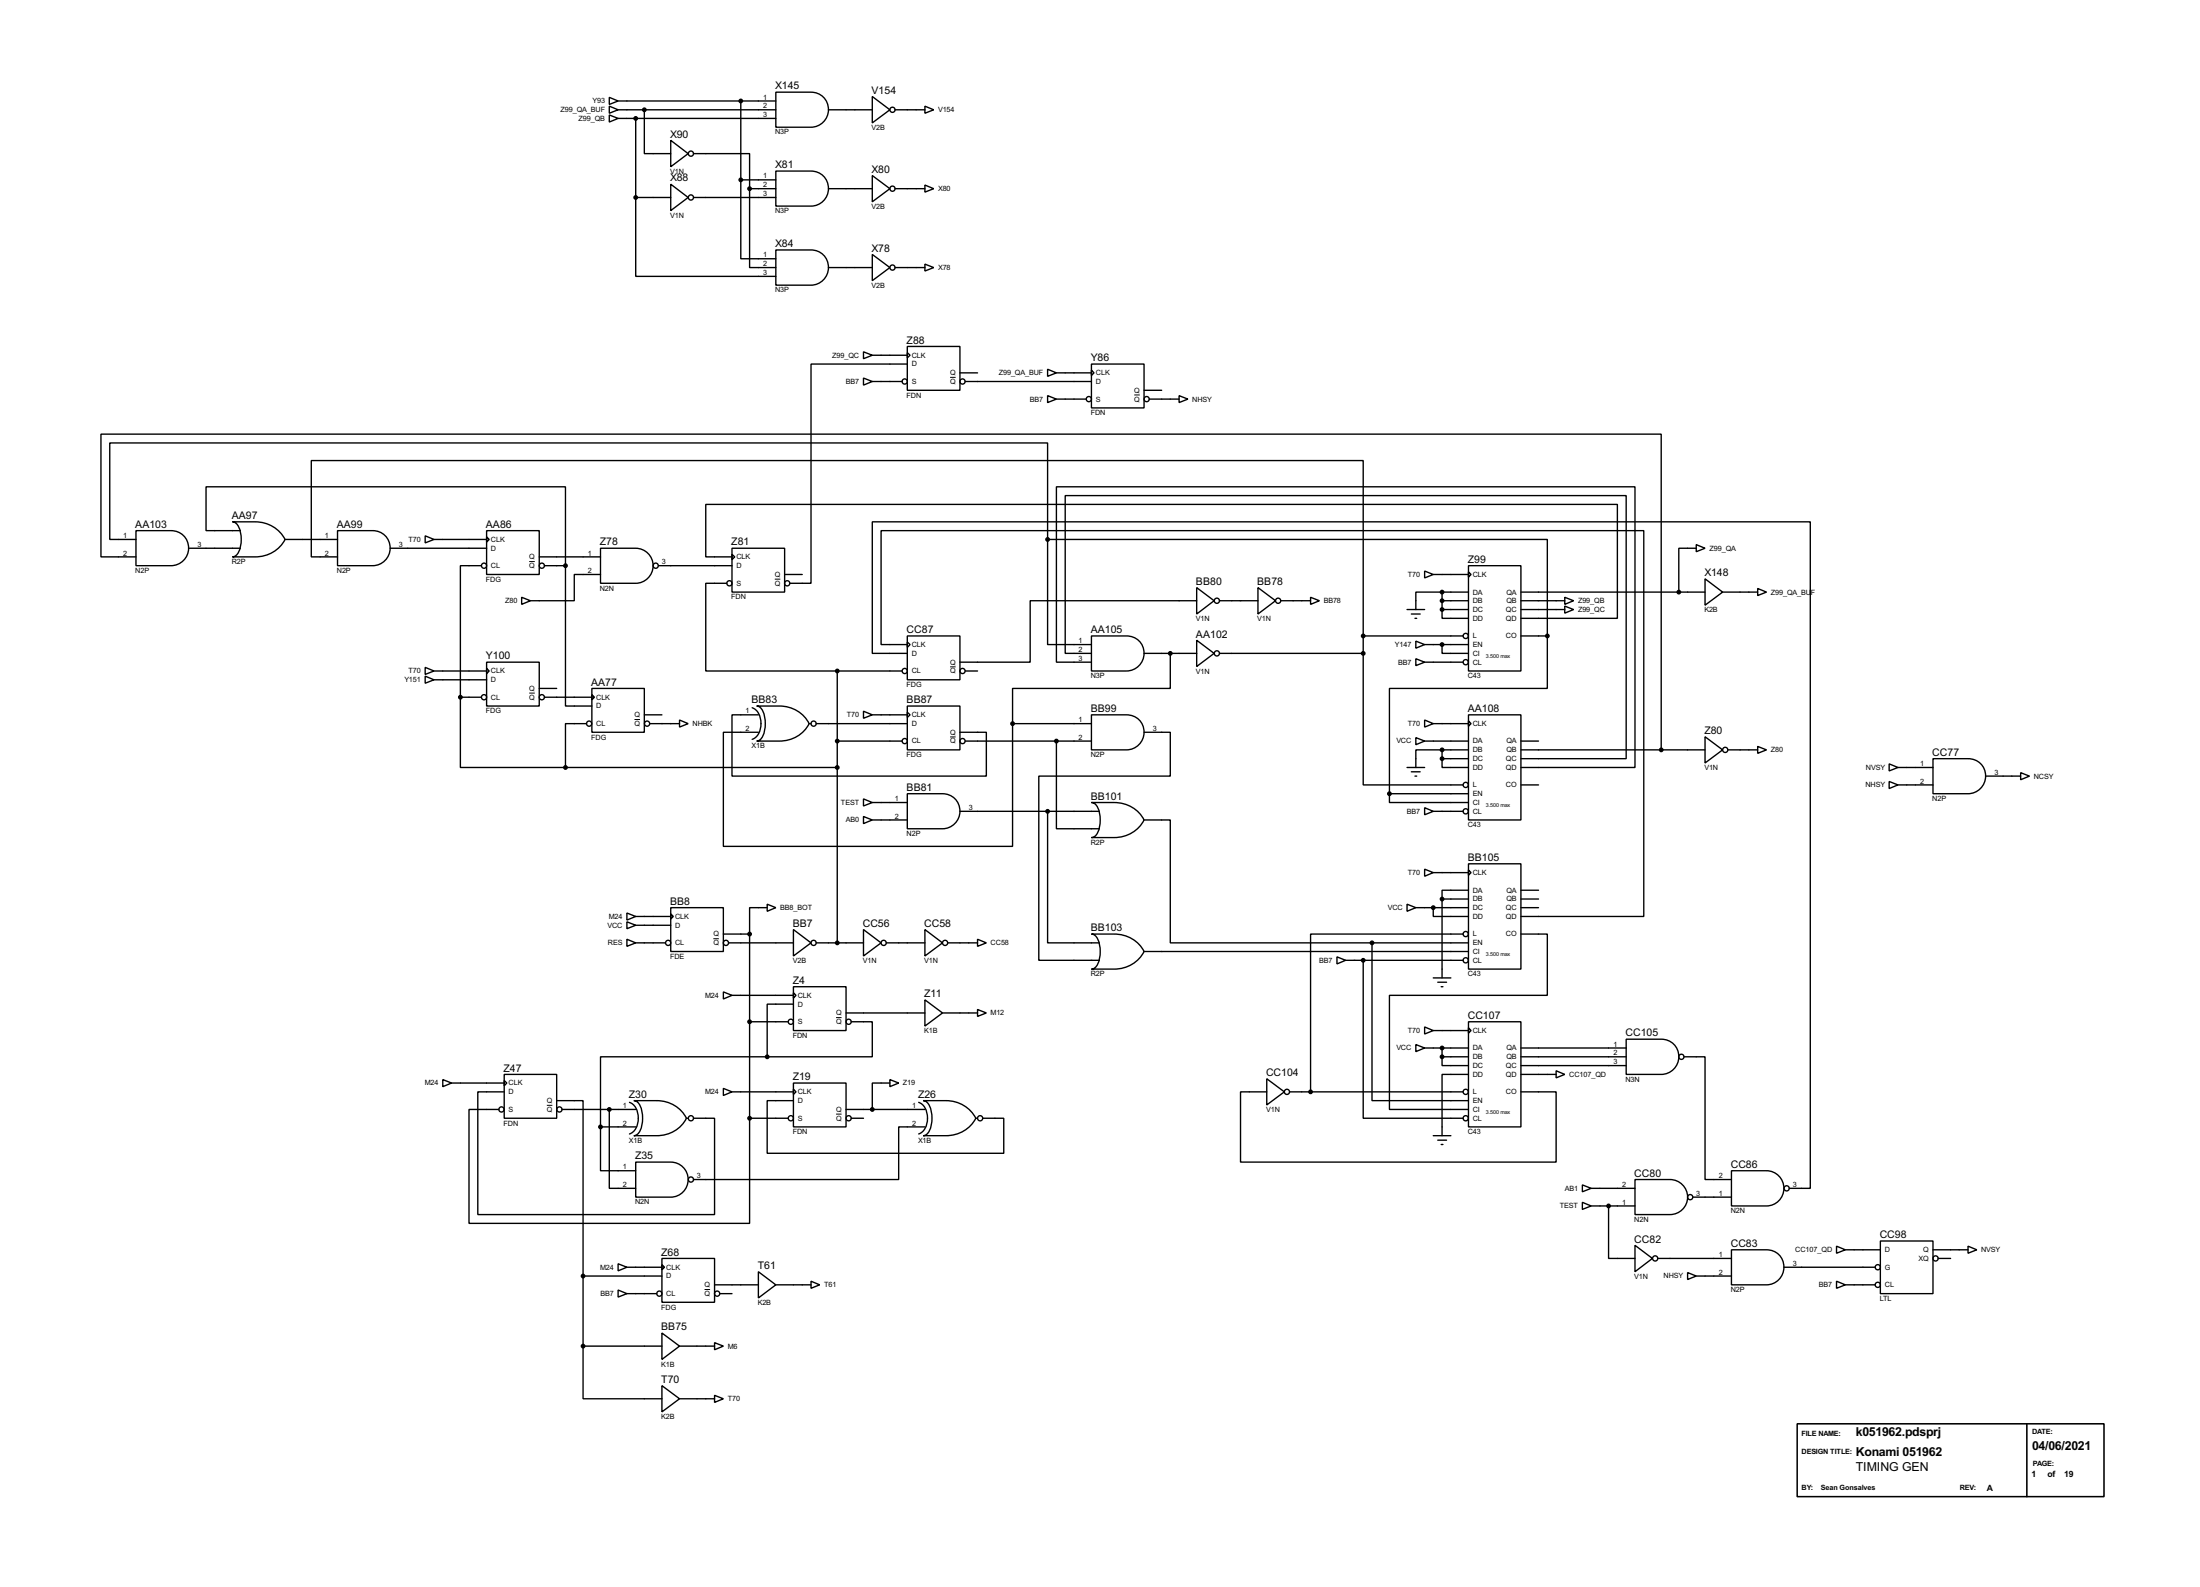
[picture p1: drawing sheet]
<svg xmlns="http://www.w3.org/2000/svg" width="637mm" height="460mm" viewBox="0 0 637 460" stroke-linecap="round" stroke-linejoin="round" font-family="sans-serif">
<g fill="none" stroke="#000" stroke-width=".4">
<path d="M176.6 30.8l2.5 1-2.5 1zM176.6 33.3l2.5 1-2.5 1.1zM176.6 28.2l2.5 1.1-2.5 1zM179.1 31.8h45.7M179.1 29.3h45.7M179.1 34.3h45.7M184.2 34.3v22.9M186.7 31.8v12.7h7.7M214.7 29.3v22.8M224.8 26.7h10.2a5.1 5.1 0 0 1 5.1 5.1 5.1 5.1 0 0 1-5.1 5.1h-10.2zM240.1 31.8h12.7M252.8 28l5.1 3.8-5.1 3.8z"/>
<path d="M259.4 31.8h8.6M268 30.8l2.6 1-2.6 1zM184.2 57.2v22.9h40.6M184.2 57.2h10.2M194.4 40.7l5 3.8-5 3.8zM194.4 53.4l5 3.8-5 3.8zM201 44.5h16.2v10.2M201 57.2h23.8M214.7 52.1v22.9h10.1M214.7 52.1h10.1M217.2 54.7v22.8h7.6M217.2 54.7h7.6"/>
<path d="M224.8 49.6h10.2a5.1 5.1 0 0 1 5.1 5 5.1 5.1 0 0 1-5.1 5.1h-10.2zM240.1 54.7h12.7M252.8 50.9l5.1 3.8-5.1 3.8zM259.4 54.7h8.6M268 53.6l2.6 1.1-2.6 1zM224.8 72.4h10.2a5.1 5.1 0 0 1 5.1 5.1 5.1 5.1 0 0 1-5.1 5.1h-10.2zM240.1 77.5h12.7M252.8 73.7l5.1 3.8-5.1 3.8zM259.4 77.5h8.6M268 76.5l2.6 1-2.6 1zM250.2 101.9l2.6 1-2.6 1zM250.2 109.5l2.6 1-2.6 1.1z"/>
<path d="M252.8 110.5h8.6M252.8 102.9h10.1M262.9 100.4h15.3v12.7h-15.3zM262.9 102.2l.8 .7-.8 .8zM262.9 105.5h-27.9v63.5h-6.1M278.2 108h5.1M279.7 110.5h36.6M303.6 107l2.5 1-2.5 1zM303.6 114.6l2.5 1-2.5 1zM306.1 108h10.2M306.1 115.6h8.7M316.3 105.5h15.2v12.7h-15.2z"/>
<path d="M316.3 107.2l.7 .8-.7 .8zM331.5 113.1h5.1M333 115.6h8.7M341.7 114.6l2.5 1-2.5 1zM39.4 153.7h10.2a5.1 5.1 0 0 1 5.1 5.1 5.1 5.1 0 0 1-5.1 5.1h-10.2zM39.4 156.3h-7.6v-28h271.8v28M54.7 158.8h15M67.4 151.2h6.6a9.6 9.6 0 0 1 8.6 5.1 9.6 9.6 0 0 1-8.6 5h-6.6a3.2 3.2 0 0 0 2.3-3.1 7.7 7.7 0 0 0-1.3-6.6zM69.7 153.7h-10v-12.7h104.2v22.9M82.6 156.3h15.2M97.8 153.7h10.2a5.1 5.1 0 0 1 5.1 5.1 5.1 5.1 0 0 1-5.1 5.1h-10.2zM113.1 158.8h27.9"/>
<path d="M123.2 155.2l2.6 1.1-2.6 1zM125.8 156.3h15.2M141 153.7h15.3v12.7h-15.3zM141 155.5l.8 .8-.8 .7zM174 158.8h10.2a5.1 5.1 0 0 1 5.1 5.1 5.1 5.1 0 0 1-5.1 5.1h-10.2zM212.1 158.8h15.3v12.7h-15.3zM303.6 156.3v30.4h12.7M303.6 156.3h144.8v27.9M491.5 157.8l2.6 1-2.6 1zM491.5 158.8h-5v12.7M39.4 161.3h-10.1v-35.5h452.1v91.4M97.8 161.3h-7.6v-27.9h304.8v50.8"/>
<path d="M139.5 163.9h-6.1v38.1M151.2 173l2.5 1-2.5 1.1zM156.3 161.3h17.7M157.8 163.9h6.1M163.9 163.9v40.6h7.6M174 166.4h-7.6v7.6h-12.7M190.8 163.9h21.3M210.6 169h-6.1v25.4h38.1M212.1 160.6l.8 .7-.8 .8zM212.1 161.3h-7.6v-15.2h264.2v33h-28M227.4 166.4h5.1M346.8 170.2l5 3.8-5 3.9z"/>
<path d="M346.8 174h-48.3v17.8h-20.3M353.4 174h11.1M364.5 170.2l5.1 3.8-5.1 3.9zM371.1 174h8.7M379.8 173l2.5 1-2.5 1.1zM407.7 176.6h5.1M409 177.9h2.5M410 179.1h.5M412.8 165.4l2.5 1-2.5 1zM415.3 166.4h10.2M417.9 171.5h-7.6v5.1M417.9 176.6v2.5h7.6"/>
<path d="M417.9 174h7.6M417.9 176.6h7.6M417.9 171.5h7.6M417.9 171.5v5.1M425.5 163.9h15.2v30.5h-15.2zM425.5 165.7l.8 .7-.8 .8zM440.7 174h12.7M440.7 176.6h12.7M440.7 171.5h53.4M453.4 173l2.6 1-2.6 1.1zM453.4 175.6l2.6 1-2.6 1zM494.1 167.7l5.1 3.8-5.1 3.8z"/>
<path d="M499.2 171.5h10.1M509.3 170.5l2.6 1-2.6 1zM123.2 193.3l2.6 1.1-2.6 1zM123.2 195.9l2.6 1-2.6 1zM125.8 194.4h15.2M125.8 196.9h15.2M141 191.8h15.3v12.7h-15.3zM141 193.6l.8 .8-.8 .7zM156.3 199.4h5M171.5 199.4h15.2v12.7h-15.2zM242.6 194.4h18.8M242.6 194.4v78.7"/>
<path d="M262.9 184.2h15.3v12.7h-15.3zM262.9 186l.8 .7-.8 .8zM262.9 186.7h-7.6v-33h221v111.8h-35.6M262.9 189.3h-10.1v-38.1h271.8v193h-6.1M279.7 194.4h3.6M316.3 184.2h10.1a5.1 5.1 0 0 1 5.1 5.1 5.1 5.1 0 0 1-5.1 5.1h-10.1zM316.3 189.3h-7.6v-45.7h162.5v76.2h-30.5M316.3 191.8h-10.2v-50.8h167.7v81.3h-33.1M331.5 189.3h15.3M339.1 189.3v10.1h-45.7v10.2M346.8 185.5l5 3.8-5 3.8zM353.4 189.3h41.6"/>
<path d="M395 189.3v38.1h29M395 184.2h29M395 184.2v5.1M410.3 190.8l2.5 1-2.5 1zM410.3 185.7l2.5 1-2.5 1.1zM412.8 191.8h11.2M412.8 186.7h12.7M417.9 186.7v2.6h7.6M440.7 184.2h7.7M448.4 184.2v15.2h-45.8v30.5M133.4 202v20.3h30.5M133.4 202h6.1"/>
<path d="M157.8 202h13.7M170 209.6h-6.1v12.7M171.5 201.2l.8 .8-.8 .7zM186.7 207.1h5.1M188.3 209.6h8.6M196.9 208.6l2.5 1-2.5 1zM218 205a5.2 5.2 0 0 1 2.1 6.9 3.7 3.7 0 0 1-2.1 2.3M219.3 204.5h6.6a9.5 9.5 0 0 1 8.6 5.1 9.4 9.4 0 0 1-8.6 5.1h-6.6a3.2 3.2 0 0 0 2.3-3.2 7.9 7.9 0 0 0-1.3-6.6zM219.8 207.1h-7.7v17.7h73.7v-12.7h-7.6M234.5 209.6h.5M236.5 209.6h26.4M242.6 214.7h18.8"/>
<path d="M250.2 206l2.6 1.1-2.6 1zM252.8 207.1h10.1M262.9 204.5h15.3v12.7h-15.3zM262.9 206.3l.8 .8-.8 .7zM279.7 214.7h36.6M293.4 209.6v35.6h-83.8v-33.1h10.2M293.4 209.6h22.9M306.1 214.7v25.4h12.5M316.3 207.1h10.1a5.1 5.1 0 0 1 5.1 5 5.1 5.1 0 0 1-5.1 5.1h-10.1zM331.5 212.1h7.6v12.7h-38.1v53.4h17.6M410.3 213.7l2.5 1-2.5 1zM412.8 208.6l2.5 1-2.5 1z"/>
<path d="M412.8 214.7h12.7M415.3 209.6h10.2M417.9 219.8v2.5h7.6M417.9 217.2h-7.6v5.1M417.9 217.2h7.6M417.9 217.2v2.6M417.9 219.8h7.6M425.5 207.1h15.2v30.4h-15.2zM425.5 208.8l.8 .8-.8 .8zM440.7 214.7h5.1M440.7 217.2h53.4M494.1 213.4l5.1 3.8-5.1 3.8z"/>
<path d="M500.7 217.2h8.6M509.3 216.2l2.6 1-2.6 1zM560.1 219.8h10.2a5.1 5.1 0 0 1 5.1 5 5.1 5.1 0 0 1-5.1 5.1h-10.2zM163.9 222.3h78.7M250.2 231.4l2.6 1.1-2.6 1zM250.2 236.5l2.6 1-2.6 1.1zM252.8 232.5h10.1M252.8 237.5h10.1M262.9 229.9h10.2a5.1 5.1 0 0 1 5.1 5.1 5.1 5.1 0 0 1-5.1 5.1h-10.2zM278.2 235h40.4M303.6 235v38.1h15M316.3 232.5h6.6a9.5 9.5 0 0 1 8.6 5 9.5 9.5 0 0 1-8.6 5.1h-6.6a3.2 3.2 0 0 0 2.3-3.1 7.7 7.7 0 0 0-1.3-6.6z"/>
<path d="M331.5 237.5h7.6v35.6h58.5M402.6 229.9v2.6h22.9M402.6 229.9h22.9M407.7 222.3h5.1M409 223.6h2.5M410 224.8h.5M412.8 234l2.5 1-2.5 1zM415.3 235h8.7M440.7 227.4h5.1M547.4 221.3l2.6 1-2.6 1zM547.4 226.4l2.6 1-2.6 1zM550 222.3h10.1"/>
<path d="M550 227.4h10.1M575.4 224.8h10.1M585.5 223.8l2.6 1-2.6 1.1zM412.8 251.8l2.5 1-2.5 1zM415.3 252.8h10.2M425.5 250.2h15.2v30.5h-15.2zM425.5 252l.8 .8-.8 .7zM425.5 257.9h-7.6v2.5M440.7 257.9h5.1M181.7 272.1l2.5 1-2.5 1zM181.7 264.5l2.5 1-2.5 1zM181.7 267l2.5 1-2.5 1z"/>
<path d="M184.2 273.1h8.6M184.2 265.5h10.2M184.2 268h10.2M194.4 262.9h15.2v12.7h-15.2zM194.4 264.7l.7 .8-.7 .7zM209.6 270.6h7.6M211.1 273.1h18.8M217.2 270.6v53.3M222.3 261.9l2.5 1-2.5 1.1zM222.3 262.9h-5.1v7.7M229.9 269.3l5.1 3.8-5.1 3.8zM236.5 273.1h13.7"/>
<path d="M250.2 269.3l5.1 3.8-5.1 3.8zM256.8 273.1h11.2M268 269.3l5.1 3.8-5.1 3.8zM274.6 273.1h8.7M283.3 272.1l2.5 1-2.5 1zM316.3 270.6h6.6a9.5 9.5 0 0 1 8.6 5 9.5 9.5 0 0 1-8.6 5.1h-6.6a3.2 3.2 0 0 0 2.3-3.1 7.7 7.7 0 0 0-1.3-6.6zM331.5 275.6h94M387.4 277.2l2.5 1-2.5 1zM389.9 278.2h34.1M395 278.2v45.7h29M397.6 273.1v45.7h27.9M397.6 273.1h27.9"/>
<path d="M407.7 261.9l2.6 1-2.6 1.1zM410.3 262.9h15.2M415.3 262.9v2.6h10.2M417.9 260.4v22.9M417.9 260.4h7.6M424 270.6h-44.2v45.7M440.7 270.6h7.7v17.7h-45.8v33.1h22.9M440.7 260.4h5.1M440.7 262.9h5.1M209.6 287.3l2.5 1-2.5 1.1zM212.1 288.3h17.8M217.2 296h11.2"/>
<path d="M229.9 285.8h15.3v12.7h-15.3zM229.9 287.6l.8 .7-.8 .8zM229.9 290.9h-7.6v15.2M245.2 293.4h22.8M246.7 296h6.1v10.1h-30.5M268 289.6l5.1 3.8-5.1 3.8zM273.1 293.4h10.2M283.3 292.4l2.5 1-2.5 1zM412.8 297.5l2.5 1-2.5 1zM415.3 298.5h10.2M415.3 283.3h5.1M416.6 284.5h2.6"/>
<path d="M417.6 285.8h.5M425.5 296h15.2v30.4h-15.2zM425.5 297.7l.8 .8-.8 .8zM128.3 312.7l2.6 1-2.6 1.1zM130.9 313.7h15.2M146.1 311.2h15.2v12.7h-15.2zM146.1 313l.8 .7-.8 .8zM146.1 316.3h-7.6v35.5h68.6v-27.9h-6.1M161.3 318.8h7.7v50.8M182.4 319.3a5.2 5.2 0 0 1 2.2 6.9 3.7 3.7 0 0 1-2.2 2.3M183.7 318.8h6.6a9.5 9.5 0 0 1 8.6 5.1 9.4 9.4 0 0 1-8.6 5.1h-6.6a3.2 3.2 0 0 0 2.3-3.2 7.8 7.8 0 0 0-1.3-6.6zM209.6 315.3l2.5 1-2.5 1z"/>
<path d="M212.1 316.3h17.8M222.3 306.1h-48.3v20.3M229.9 313.7h15.3v12.7h-15.3zM229.9 315.5l.8 .8-.8 .7zM229.9 318.8h-7.6v15.3h68.6v-10.2h-6.1M257.9 312.7l2.5 1-2.5 1.1zM257.9 313.7h-5.1v7.7M266.2 319.3a5.2 5.2 0 0 1 2.2 6.9 3.7 3.7 0 0 1-2.2 2.3M267.5 318.8h6.6a9.6 9.6 0 0 1 8.7 5.1 9.6 9.6 0 0 1-8.7 5.1h-6.6a3.2 3.2 0 0 0 2.4-3.2 7.7 7.7 0 0 0-1.4-6.6zM367.1 312.5l5.1 3.8-5.1 3.8zM367.1 316.3h-7.6v20.3h91.4v-20.3h-10.2M373.7 316.3h50.3"/>
<path d="M410.3 302.6l2.5 1-2.5 1zM412.8 303.6h12.7M417.9 306.1v2.6h7.6M417.9 306.1h7.6M417.9 303.6v2.5M425.5 311.2h-7.6v17.8M440.7 303.6h30.5M440.7 306.1h30.5M440.7 308.7h30.5M440.7 311.2h10.2M450.9 310.2l2.5 1-2.5 1zM471.2 301h10.2a5.1 5.1 0 0 1 5.1 5.1 5.1 5.1 0 0 1-5.1 5.1h-10.2z"/>
<path d="M488 306.1h6.1v35.6h7.6M144.6 321.4h-8.7v33h81.3v-30.5M162.9 321.4h21.3M174 326.4v12.7h10.2M174 326.4h10.2M176.6 321.4v22.8h7.6M184.2 336.6h10.2a5.1 5.1 0 0 1 5 5.1 5.1 5.1 0 0 1-5 5.1h-10.2zM198.9 323.9h.5M217.2 323.9h11.2M245.2 321.4h22.8M246.7 323.9h3.5M268 326.4h-7.6v15.3h-59.4"/>
<path d="M282.8 323.9h.5M415.3 329h5.1M416.6 330.3h2.6M417.6 331.5h.5M501.7 339.1h10.2a5.1 5.1 0 0 1 5 5.1 5.1 5.1 0 0 1-5 5.1h-10.2zM458.5 348.3l2.6 1-2.6 1zM458.5 343.2l2.6 1-2.6 1zM461.1 344.2h12.7M461.1 349.3h12.7M466.1 349.3v15.2h7.7M473.8 341.7h10.1a5.1 5.1 0 0 1 5.1 5 5.1 5.1 0 0 1-5.1 5.1h-10.1zM490.5 346.8h11.2"/>
<path d="M544.9 359.5h15.2v15.2h-15.2zM169 369.6h22.8M169 369.6v20.3M179.1 366.1l2.6 1-2.6 1zM179.1 373.7l2.6 1-2.6 1zM181.7 367.1h10.1M181.7 374.7h8.6M191.8 364.5h15.3v12.7h-15.3zM191.8 366.3l.8 .8-.8 .7zM207.1 372.2h12.7M208.6 374.7h3.5M219.8 368.4l5 3.8-5 3.8z"/>
<path d="M224.8 372.2h10.2M235 371.1l2.5 1.1-2.5 1zM473.8 360.7l5 3.8-5 3.9zM480.4 364.5h21.3M489 368.6l2.5 1-2.5 1zM491.5 369.6h10.2M501.7 362h10.2a5.1 5.1 0 0 1 5 5.1 5.1 5.1 0 0 1-5 5.1h-10.2zM516.9 367.1h26.5M532.2 361l2.5 1-2.5 1zM532.2 371.1l2.5 1.1-2.5 1zM534.7 362h10.2M534.7 372.2h8.7"/>
<path d="M560.1 362h10.2M561.6 364.5h3.6M570.3 361l2.5 1-2.5 1zM169 389.9v15.3h22.8M169 389.9h22.8M191.8 386.1l5.1 3.8-5.1 3.9zM196.9 389.9h10.2M207.1 388.9l2.5 1-2.5 1.1zM191.8 401.4l5.1 3.8-5.1 3.8zM196.9 405.2h10.2M207.1 404.2l2.5 1-2.5 1z"/>
<circle cx="258.6" cy="31.8" r=".75"/>
<circle cx="200.2" cy="57.2" r=".75"/>
<circle cx="200.2" cy="44.5" r=".75"/>
<circle cx="258.6" cy="54.7" r=".75"/>
<circle cx="258.6" cy="77.5" r=".75"/>
<circle cx="262.1" cy="110.5" r=".75"/>
<circle cx="278.9" cy="110.5" r=".75"/>
<circle cx="315.5" cy="115.6" r=".75"/>
<circle cx="332.2" cy="115.6" r=".75"/>
<circle cx="140.2" cy="163.9" r=".75"/>
<circle cx="157" cy="163.9" r=".75"/>
<circle cx="190" cy="163.9" r=".75"/>
<circle cx="211.3" cy="169" r=".75"/>
<circle cx="228.1" cy="169" r=".75"/>
<circle cx="352.6" cy="174" r=".75"/>
<circle cx="370.3" cy="174" r=".75"/>
<circle cx="262.1" cy="194.4" r=".75"/>
<circle cx="278.9" cy="194.4" r=".75"/>
<circle cx="352.6" cy="189.3" r=".75"/>
<circle cx="424.7" cy="191.8" r=".75"/>
<circle cx="424.7" cy="184.2" r=".75"/>
<circle cx="140.2" cy="202" r=".75"/>
<circle cx="157" cy="202" r=".75"/>
<circle cx="170.7" cy="209.6" r=".75"/>
<circle cx="187.5" cy="209.6" r=".75"/>
<circle cx="235.7" cy="209.6" r=".75"/>
<circle cx="262.1" cy="214.7" r=".75"/>
<circle cx="278.9" cy="214.7" r=".75"/>
<circle cx="499.9" cy="217.2" r=".75"/>
<circle cx="424.7" cy="227.4" r=".75"/>
<circle cx="424.7" cy="235" r=".75"/>
<circle cx="193.6" cy="273.1" r=".75"/>
<circle cx="210.3" cy="273.1" r=".75"/>
<circle cx="235.7" cy="273.1" r=".75"/>
<circle cx="256" cy="273.1" r=".75"/>
<circle cx="273.8" cy="273.1" r=".75"/>
<circle cx="424.7" cy="278.2" r=".75"/>
<circle cx="424.7" cy="270.6" r=".75"/>
<circle cx="229.1" cy="296" r=".75"/>
<circle cx="245.9" cy="296" r=".75"/>
<circle cx="372.9" cy="316.3" r=".75"/>
<circle cx="424.7" cy="316.3" r=".75"/>
<circle cx="487.2" cy="306.1" r=".75"/>
<circle cx="145.3" cy="321.4" r=".75"/>
<circle cx="162.1" cy="321.4" r=".75"/>
<circle cx="200.2" cy="323.9" r=".75"/>
<circle cx="229.1" cy="323.9" r=".75"/>
<circle cx="245.9" cy="323.9" r=".75"/>
<circle cx="284" cy="323.9" r=".75"/>
<circle cx="424.7" cy="323.9" r=".75"/>
<circle cx="200.2" cy="341.7" r=".75"/>
<circle cx="489.7" cy="346.8" r=".75"/>
<circle cx="517.7" cy="344.2" r=".75"/>
<circle cx="191" cy="374.7" r=".75"/>
<circle cx="207.8" cy="374.7" r=".75"/>
<circle cx="479.6" cy="364.5" r=".75"/>
<circle cx="544.1" cy="367.1" r=".75"/>
<circle cx="544.1" cy="372.2" r=".75"/>
<circle cx="560.8" cy="364.5" r=".75"/>
</g>
<g fill="none" stroke="#000" stroke-width=".29">
<path d="M275.3 109.3h1.6M328.7 114.4h1.6M153.4 162.7h1.6M224.5 167.8h1.6M275.3 193.2h1.6M153.4 200.8h1.6M183.9 208.4h1.6M275.3 213.5h1.6M206.7 271.9h1.6M242.3 294.8h1.6M158.5 320.2h1.6M242.3 322.7h1.6"/>
<path d="M204.2 373.5h1.6"/>
</g>
<g fill="#000" stroke="#000" stroke-width=".4">
<circle cx="184.2" cy="34.3" r=".5"/>
<circle cx="186.7" cy="31.8" r=".5"/>
<circle cx="214.6" cy="29.3" r=".5"/>
<circle cx="184.2" cy="57.2" r=".5"/>
<circle cx="214.6" cy="52.1" r=".5"/>
<circle cx="217.2" cy="54.7" r=".5"/>
<circle cx="303.5" cy="156.3" r=".5"/>
<circle cx="163.8" cy="163.9" r=".5"/>
<circle cx="417.8" cy="171.5" r=".5"/>
<circle cx="417.8" cy="174" r=".5"/>
<circle cx="417.8" cy="176.6" r=".5"/>
<circle cx="486.4" cy="171.5" r=".5"/>
<circle cx="242.6" cy="194.4" r=".5"/>
<circle cx="339.1" cy="189.3" r=".5"/>
<circle cx="395" cy="189.3" r=".5"/>
<circle cx="395" cy="184.2" r=".5"/>
<circle cx="417.8" cy="186.7" r=".5"/>
<circle cx="448.3" cy="184.2" r=".5"/>
<circle cx="133.4" cy="202" r=".5"/>
<circle cx="242.6" cy="214.7" r=".5"/>
<circle cx="293.4" cy="209.6" r=".5"/>
<circle cx="306.1" cy="214.7" r=".5"/>
<circle cx="417.8" cy="219.8" r=".5"/>
<circle cx="417.8" cy="217.2" r=".5"/>
<circle cx="481.3" cy="217.2" r=".5"/>
<circle cx="163.8" cy="222.3" r=".5"/>
<circle cx="242.6" cy="222.3" r=".5"/>
<circle cx="303.5" cy="235" r=".5"/>
<circle cx="402.6" cy="229.9" r=".5"/>
<circle cx="217.2" cy="270.6" r=".5"/>
<circle cx="242.6" cy="273.1" r=".5"/>
<circle cx="395" cy="278.2" r=".5"/>
<circle cx="397.5" cy="273.1" r=".5"/>
<circle cx="415.3" cy="262.9" r=".5"/>
<circle cx="417.8" cy="260.4" r=".5"/>
<circle cx="217.2" cy="296" r=".5"/>
<circle cx="222.3" cy="306.1" r=".5"/>
<circle cx="379.7" cy="316.3" r=".5"/>
<circle cx="417.8" cy="303.6" r=".5"/>
<circle cx="417.8" cy="306.1" r=".5"/>
<circle cx="174" cy="326.4" r=".5"/>
<circle cx="176.5" cy="321.4" r=".5"/>
<circle cx="217.2" cy="323.9" r=".5"/>
<circle cx="252.7" cy="321.4" r=".5"/>
<circle cx="466.1" cy="349.3" r=".5"/>
<circle cx="168.9" cy="369.6" r=".5"/>
<circle cx="168.9" cy="389.9" r=".5"/>
</g>
<path d="M520.8 412.4h88.9v21.1h-88.9zM587.3 412.4v21.1" fill="none" stroke="#000" stroke-width=".45"/>
<g font-size="4">
<text x="537.8" y="416">k051962.pdsprj</text>
<text x="537.8" y="421.8">Konami 051962</text>
<text x="588.8" y="420.1">04/06/2021</text>
<text x="537.8" y="426.2">TIMING GEN</text>
</g>
<g font-size="3.4">
<text x="224.6" y="25.9">X145</text>
<text x="252.6" y="27.2">V154</text>
<text x="194.2" y="39.9">X90</text>
<text x="194.2" y="52.6">X88</text>
<text x="224.6" y="48.7">X81</text>
<text x="252.6" y="50.1">X80</text>
<text x="224.6" y="71.6">X84</text>
<text x="252.6" y="72.9">X78</text>
<text x="262.7" y="99.5">Z88</text>
<text x="316.1" y="104.7">Y86</text>
<text x="39.2" y="152.9">AA103</text>
<text x="67.2" y="150.3">AA97</text>
<text x="97.6" y="152.9">AA99</text>
<text x="140.8" y="152.9">AA86</text>
<text x="173.8" y="158">Z78</text>
<text x="211.9" y="158">Z81</text>
<text x="425.3" y="163">Z99</text>
<text x="493.9" y="166.9">X148</text>
<text x="346.6" y="169.4">BB80</text>
<text x="364.3" y="169.4">BB78</text>
<text x="262.7" y="183.4">CC87</text>
<text x="316.1" y="183.4">AA105</text>
<text x="346.6" y="184.7">AA102</text>
<text x="140.8" y="191">Y100</text>
<text x="171.3" y="198.6">AA77</text>
<text x="217.8" y="203.7">BB83</text>
<text x="262.7" y="203.7">BB87</text>
<text x="316.1" y="206.3">BB99</text>
<text x="425.3" y="206.3">AA108</text>
<text x="493.9" y="212.6">Z80</text>
<text x="559.9" y="219">CC77</text>
<text x="262.7" y="229.1">BB81</text>
<text x="316.1" y="231.7">BB101</text>
<text x="425.3" y="249.4">BB105</text>
<text x="194.2" y="262.1">BB8</text>
<text x="229.7" y="268.5">BB7</text>
<text x="250" y="268.5">CC56</text>
<text x="267.8" y="268.5">CC58</text>
<text x="316.1" y="269.8">BB103</text>
<text x="229.7" y="285">Z4</text>
<text x="267.8" y="288.8">Z11</text>
<text x="425.3" y="295.2">CC107</text>
<text x="471" y="300.2">CC105</text>
<text x="145.9" y="310.4">Z47</text>
<text x="366.9" y="311.7">CC104</text>
<text x="229.7" y="312.9">Z19</text>
<text x="182.2" y="318">Z30</text>
<text x="266" y="318">Z26</text>
<text x="184" y="335.8">Z35</text>
<text x="473.6" y="340.9">CC80</text>
<text x="501.5" y="338.3">CC86</text>
<text x="473.6" y="359.9">CC82</text>
<text x="544.7" y="358.7">CC98</text>
<text x="191.6" y="363.7">Z68</text>
<text x="501.5" y="361.2">CC83</text>
<text x="219.6" y="367.6">T61</text>
<text x="191.6" y="385.3">BB75</text>
<text x="191.6" y="400.6">T70</text>
</g>
<g font-size="2.8">
<text x="575.8" y="431.8">A</text>
<text x="588.7" y="427.8">1</text>
<text x="593.3" y="427.8">of</text>
<text x="598.1" y="427.8">19</text>
</g>
<g font-size="2.4">
<text x="171.7" y="30">Y93</text>
<text x="221.2" y="28.9">1</text>
<text x="162.4" y="32.5">Z99_QA_BUF</text>
<text x="167.7" y="35">Z99_QB</text>
<text x="221.2" y="31.4">2</text>
<text x="221.2" y="33.9">3</text>
<text x="271.8" y="32.5">V154</text>
<text x="224.6" y="38.9">N3P</text>
<text x="252.6" y="37.7">V2B</text>
<text x="194.2" y="50.4">V1N</text>
<text x="221.2" y="51.7">1</text>
<text x="221.2" y="54.3">2</text>
<text x="221.2" y="56.8">3</text>
<text x="271.8" y="55.4">X80</text>
<text x="194.2" y="63.1">V1N</text>
<text x="224.6" y="61.8">N3P</text>
<text x="252.6" y="60.6">V2B</text>
<text x="221.2" y="74.6">1</text>
<text x="221.2" y="77.1">2</text>
<text x="221.2" y="79.7">3</text>
<text x="252.6" y="83.4">V2B</text>
<text x="271.8" y="78.2">X78</text>
<text x="224.6" y="84.7">N3P</text>
<text x="241.2" y="103.6">Z99_QC</text>
<text x="264.2" y="103.6">CLK</text>
<text x="264.2" y="106.2">D</text>
<text x="245.1" y="111.2">BB7</text>
<text x="264.2" y="111.2">S</text>
<text x="275.3" y="108.7">Q</text>
<text x="275.3" y="111.2">Q</text>
<text x="289.4" y="108.7">Z99_QA_BUF</text>
<text x="317.6" y="108.7">CLK</text>
<text x="317.6" y="111.2">D</text>
<text x="328.7" y="113.7">Q</text>
<text x="262.7" y="115.1">FDN</text>
<text x="298.5" y="116.3">BB7</text>
<text x="317.6" y="116.3">S</text>
<text x="328.7" y="116.3">Q</text>
<text x="345.5" y="116.3">NHSY</text>
<text x="316.1" y="120.3">FDN</text>
<text x="35.7" y="155.9">1</text>
<text x="94.2" y="155.9">1</text>
<text x="35.7" y="160.9">2</text>
<text x="57.2" y="158.4">3</text>
<text x="94.2" y="160.9">2</text>
<text x="115.6" y="158.4">3</text>
<text x="118.4" y="157">T70</text>
<text x="142.3" y="157">CLK</text>
<text x="142.3" y="159.5">D</text>
<text x="170.4" y="160.9">1</text>
<text x="495.4" y="159.5">Z99_QA</text>
<text x="39.2" y="166">N2P</text>
<text x="67.2" y="163.4">R2P</text>
<text x="97.6" y="166">N2P</text>
<text x="142.3" y="164.6">CL</text>
<text x="153.4" y="162">Q</text>
<text x="153.4" y="164.6">Q</text>
<text x="170.4" y="166">2</text>
<text x="191.8" y="163.5">3</text>
<text x="213.4" y="162">CLK</text>
<text x="213.4" y="164.6">D</text>
<text x="224.5" y="167.1">Q</text>
<text x="407.9" y="167.1">T70</text>
<text x="426.8" y="167.1">CLK</text>
<text x="140.8" y="168.5">FDG</text>
<text x="173.8" y="171.1">N2N</text>
<text x="211.9" y="173.6">FDN</text>
<text x="213.4" y="169.7">S</text>
<text x="224.5" y="169.7">Q</text>
<text x="426.8" y="172.2">DA</text>
<text x="436.5" y="172.2">QA</text>
<text x="513.1" y="172.2">Z99_QA_BU</text>
<text x="524.8" y="172.2">F</text>
<text x="146.4" y="174.7">Z80</text>
<text x="346.6" y="179.9">V1N</text>
<text x="364.3" y="179.9">V1N</text>
<text x="383.6" y="174.7">BB78</text>
<text x="426.8" y="174.7">DB</text>
<text x="426.8" y="177.3">DC</text>
<text x="426.8" y="179.8">DD</text>
<text x="436.4" y="177.3">QC</text>
<text x="436.4" y="179.8">QD</text>
<text x="436.5" y="174.7">QB</text>
<text x="457.3" y="174.7">Z99_QB</text>
<text x="457.3" y="177.3">Z99_QC</text>
<text x="493.9" y="177.4">K2B</text>
<text x="426.8" y="184.9">L</text>
<text x="436.4" y="184.9">CO</text>
<text x="264.2" y="187.4">CLK</text>
<text x="264.2" y="190">D</text>
<text x="312.6" y="186.3">1</text>
<text x="312.6" y="188.9">2</text>
<text x="312.6" y="191.4">3</text>
<text x="404.2" y="187.4">Y147</text>
<text x="426.8" y="187.4">EN</text>
<text x="426.8" y="190">CI</text>
<text x="117.2" y="197.6">Y151</text>
<text x="118.4" y="195.1">T70</text>
<text x="142.3" y="195.1">CLK</text>
<text x="142.3" y="197.6">D</text>
<text x="264.2" y="195.1">CL</text>
<text x="275.3" y="192.5">Q</text>
<text x="275.3" y="195.1">Q</text>
<text x="316.1" y="196.5">N3P</text>
<text x="346.6" y="195.2">V1N</text>
<text x="405.1" y="192.5">BB7</text>
<text x="425.3" y="196.5">C43</text>
<text x="426.8" y="192.5">CL</text>
<text x="142.3" y="202.7">CL</text>
<text x="153.4" y="200.1">Q</text>
<text x="153.4" y="202.7">Q</text>
<text x="172.8" y="202.7">CLK</text>
<text x="262.7" y="199">FDG</text>
<text x="140.8" y="206.6">FDG</text>
<text x="172.8" y="205.2">D</text>
<text x="183.9" y="207.8">Q</text>
<text x="216.1" y="206.7">1</text>
<text x="245.4" y="207.8">T70</text>
<text x="264.2" y="207.8">CLK</text>
<text x="312.6" y="209.2">1</text>
<text x="171.3" y="214.2">FDG</text>
<text x="172.8" y="210.3">CL</text>
<text x="183.9" y="210.3">Q</text>
<text x="200.7" y="210.3">NHBK</text>
<text x="216.1" y="211.7">2</text>
<text x="264.2" y="210.3">D</text>
<text x="264.2" y="215.4">CL</text>
<text x="275.3" y="212.8">Q</text>
<text x="275.3" y="215.4">Q</text>
<text x="312.6" y="214.3">2</text>
<text x="334.1" y="211.7">3</text>
<text x="404.6" y="215.4">VCC</text>
<text x="407.9" y="210.3">T70</text>
<text x="426.8" y="210.3">CLK</text>
<text x="426.8" y="215.4">DA</text>
<text x="436.5" y="215.4">QA</text>
<text x="217.8" y="216.8">X1B</text>
<text x="262.7" y="219.3">FDG</text>
<text x="316.1" y="219.3">N2P</text>
<text x="426.8" y="217.9">DB</text>
<text x="426.8" y="220.5">DC</text>
<text x="436.4" y="220.5">QC</text>
<text x="436.5" y="217.9">QB</text>
<text x="513.1" y="217.9">Z80</text>
<text x="556.4" y="221.9">1</text>
<text x="426.8" y="223">DD</text>
<text x="436.4" y="223">QD</text>
<text x="493.9" y="223.1">V1N</text>
<text x="540.7" y="223">NVSY</text>
<text x="556.4" y="227">2</text>
<text x="577.9" y="224.4">3</text>
<text x="589.3" y="225.5">NCSY</text>
<text x="243.7" y="233.2">TEST</text>
<text x="259.3" y="232.1">1</text>
<text x="426.8" y="230.6">EN</text>
<text x="426.8" y="233.2">CI</text>
<text x="426.8" y="228.1">L</text>
<text x="436.4" y="228.1">CO</text>
<text x="540.5" y="228.1">NHSY</text>
<text x="559.9" y="232">N2P</text>
<text x="245.1" y="238.2">AB0</text>
<text x="259.3" y="237.1">2</text>
<text x="280.7" y="234.6">3</text>
<text x="407.7" y="235.7">BB7</text>
<text x="425.3" y="239.6">C43</text>
<text x="426.8" y="235.7">CL</text>
<text x="262.7" y="242.2">N2P</text>
<text x="316.1" y="244.7">R2P</text>
<text x="407.9" y="253.5">T70</text>
<text x="426.8" y="253.5">CLK</text>
<text x="226.1" y="263.6">BB8_BOT</text>
<text x="402.1" y="263.6">VCC</text>
<text x="426.8" y="258.6">DA</text>
<text x="426.8" y="261.1">DB</text>
<text x="426.8" y="263.6">DC</text>
<text x="436.4" y="263.6">QC</text>
<text x="436.5" y="258.6">QA</text>
<text x="436.5" y="261.1">QB</text>
<text x="176" y="268.7">VCC</text>
<text x="176.4" y="266.2">M24</text>
<text x="195.6" y="266.2">CLK</text>
<text x="195.6" y="268.7">D</text>
<text x="426.8" y="266.2">DD</text>
<text x="436.4" y="266.2">QD</text>
<text x="176.2" y="273.8">RES</text>
<text x="195.6" y="273.8">CL</text>
<text x="206.7" y="271.3">Q</text>
<text x="206.7" y="273.8">Q</text>
<text x="287.1" y="273.8">CC58</text>
<text x="426.8" y="273.8">EN</text>
<text x="426.8" y="271.3">L</text>
<text x="436.4" y="271.3">CO</text>
<text x="194.2" y="277.7">FDE</text>
<text x="229.7" y="279">V2B</text>
<text x="250" y="279">V1N</text>
<text x="267.8" y="279">V1N</text>
<text x="382.3" y="278.9">BB7</text>
<text x="426.8" y="276.3">CI</text>
<text x="426.8" y="278.9">CL</text>
<text x="316.1" y="282.8">R2P</text>
<text x="425.3" y="282.8">C43</text>
<text x="204.4" y="289">M24</text>
<text x="231.2" y="289">CLK</text>
<text x="231.2" y="291.6">D</text>
<text x="231.2" y="296.7">S</text>
<text x="242.3" y="294.1">Q</text>
<text x="242.3" y="296.7">Q</text>
<text x="267.8" y="299.3">K1B</text>
<text x="287.1" y="294.1">M12</text>
<text x="407.9" y="299.2">T70</text>
<text x="426.8" y="299.2">CLK</text>
<text x="229.7" y="300.6">FDN</text>
<text x="404.6" y="304.3">VCC</text>
<text x="426.8" y="304.3">DA</text>
<text x="436.5" y="304.3">QA</text>
<text x="467.5" y="303.2">1</text>
<text x="467.5" y="305.7">2</text>
<text x="426.8" y="306.8">DB</text>
<text x="426.8" y="309.4">DC</text>
<text x="426.8" y="311.9">DD</text>
<text x="436.4" y="309.4">QC</text>
<text x="436.4" y="311.9">QD</text>
<text x="436.5" y="306.8">QB</text>
<text x="454.7" y="311.9">CC107_QD</text>
<text x="467.5" y="308.3">3</text>
<text x="123.1" y="314.4">M24</text>
<text x="147.4" y="314.4">CLK</text>
<text x="147.4" y="317">D</text>
<text x="204.4" y="317">M24</text>
<text x="231.2" y="317">CLK</text>
<text x="261.7" y="314.4">Z19</text>
<text x="426.8" y="317">L</text>
<text x="436.4" y="317">CO</text>
<text x="471" y="313.3">N3N</text>
<text x="147.4" y="322.1">S</text>
<text x="158.5" y="319.5">Q</text>
<text x="158.5" y="322.1">Q</text>
<text x="180.5" y="321">1</text>
<text x="231.2" y="319.5">D</text>
<text x="242.3" y="322.1">Q</text>
<text x="264.3" y="321">1</text>
<text x="366.9" y="322.2">V1N</text>
<text x="426.8" y="319.5">EN</text>
<text x="426.8" y="322.1">CI</text>
<text x="145.9" y="326">FDN</text>
<text x="180.5" y="326">2</text>
<text x="229.7" y="328.5">FDN</text>
<text x="231.2" y="324.6">S</text>
<text x="242.3" y="324.6">Q</text>
<text x="264.3" y="326">2</text>
<text x="425.3" y="328.5">C43</text>
<text x="426.8" y="324.6">CL</text>
<text x="182.2" y="331.1">X1B</text>
<text x="266" y="331.1">X1B</text>
<text x="180.5" y="338.7">1</text>
<text x="202" y="341.3">3</text>
<text x="498" y="341.3">2</text>
<text x="180.5" y="343.8">2</text>
<text x="453.4" y="344.9">AB1</text>
<text x="470.1" y="343.8">2</text>
<text x="491.5" y="346.4">3</text>
<text x="498" y="346.4">1</text>
<text x="519.5" y="343.8">3</text>
<text x="184" y="348.9">N2N</text>
<text x="452" y="350">TEST</text>
<text x="470.1" y="348.9">1</text>
<text x="473.6" y="353.9">N2N</text>
<text x="501.5" y="351.4">N2N</text>
<text x="498" y="364.1">1</text>
<text x="520.2" y="362.7">CC107_QD</text>
<text x="546.2" y="362.7">D</text>
<text x="555.9" y="365.2">XQ</text>
<text x="557.3" y="362.7">Q</text>
<text x="574.1" y="362.7">NVSY</text>
<text x="173.9" y="367.8">M24</text>
<text x="193.1" y="367.8">CLK</text>
<text x="193.1" y="370.3">D</text>
<text x="473.6" y="370.4">V1N</text>
<text x="482.1" y="370.3">NHSY</text>
<text x="498" y="369.2">2</text>
<text x="519.5" y="366.7">3</text>
<text x="546.2" y="367.8">G</text>
<text x="174" y="375.4">BB7</text>
<text x="193.1" y="375.4">CL</text>
<text x="204.2" y="372.9">Q</text>
<text x="204.2" y="375.4">Q</text>
<text x="238.8" y="372.9">T61</text>
<text x="501.5" y="374.3">N2P</text>
<text x="527.1" y="372.9">BB7</text>
<text x="544.7" y="376.8">LTL</text>
<text x="546.2" y="372.9">CL</text>
<text x="191.6" y="379.3">FDG</text>
<text x="219.6" y="378.1">K2B</text>
<text x="191.6" y="395.8">K1B</text>
<text x="210.9" y="390.6">M6</text>
<text x="210.9" y="405.9">T70</text>
<text x="191.6" y="411.1">K2B</text>
<text x="522" y="415.8">FILE NAME:</text>
<text x="588.8" y="415.3">DATE:</text>
<text x="522" y="421.3">DESIGN TITLE:</text>
<text x="589.1" y="424.7">PAGE:</text>
<text x="522" y="431.6">BY:</text>
<text x="527.6" y="431.6">Sean Gonsalves</text>
<text x="567.9" y="431.7">REV:</text>
</g>
<g font-size="1.8">
<text x="430.6" y="190.7">3.500 max</text>
<text x="430.6" y="233.9">3.500 max</text>
<text x="430.6" y="277">3.500 max</text>
<text x="430.6" y="322.8">3.500 max</text>
</g>
</svg>
